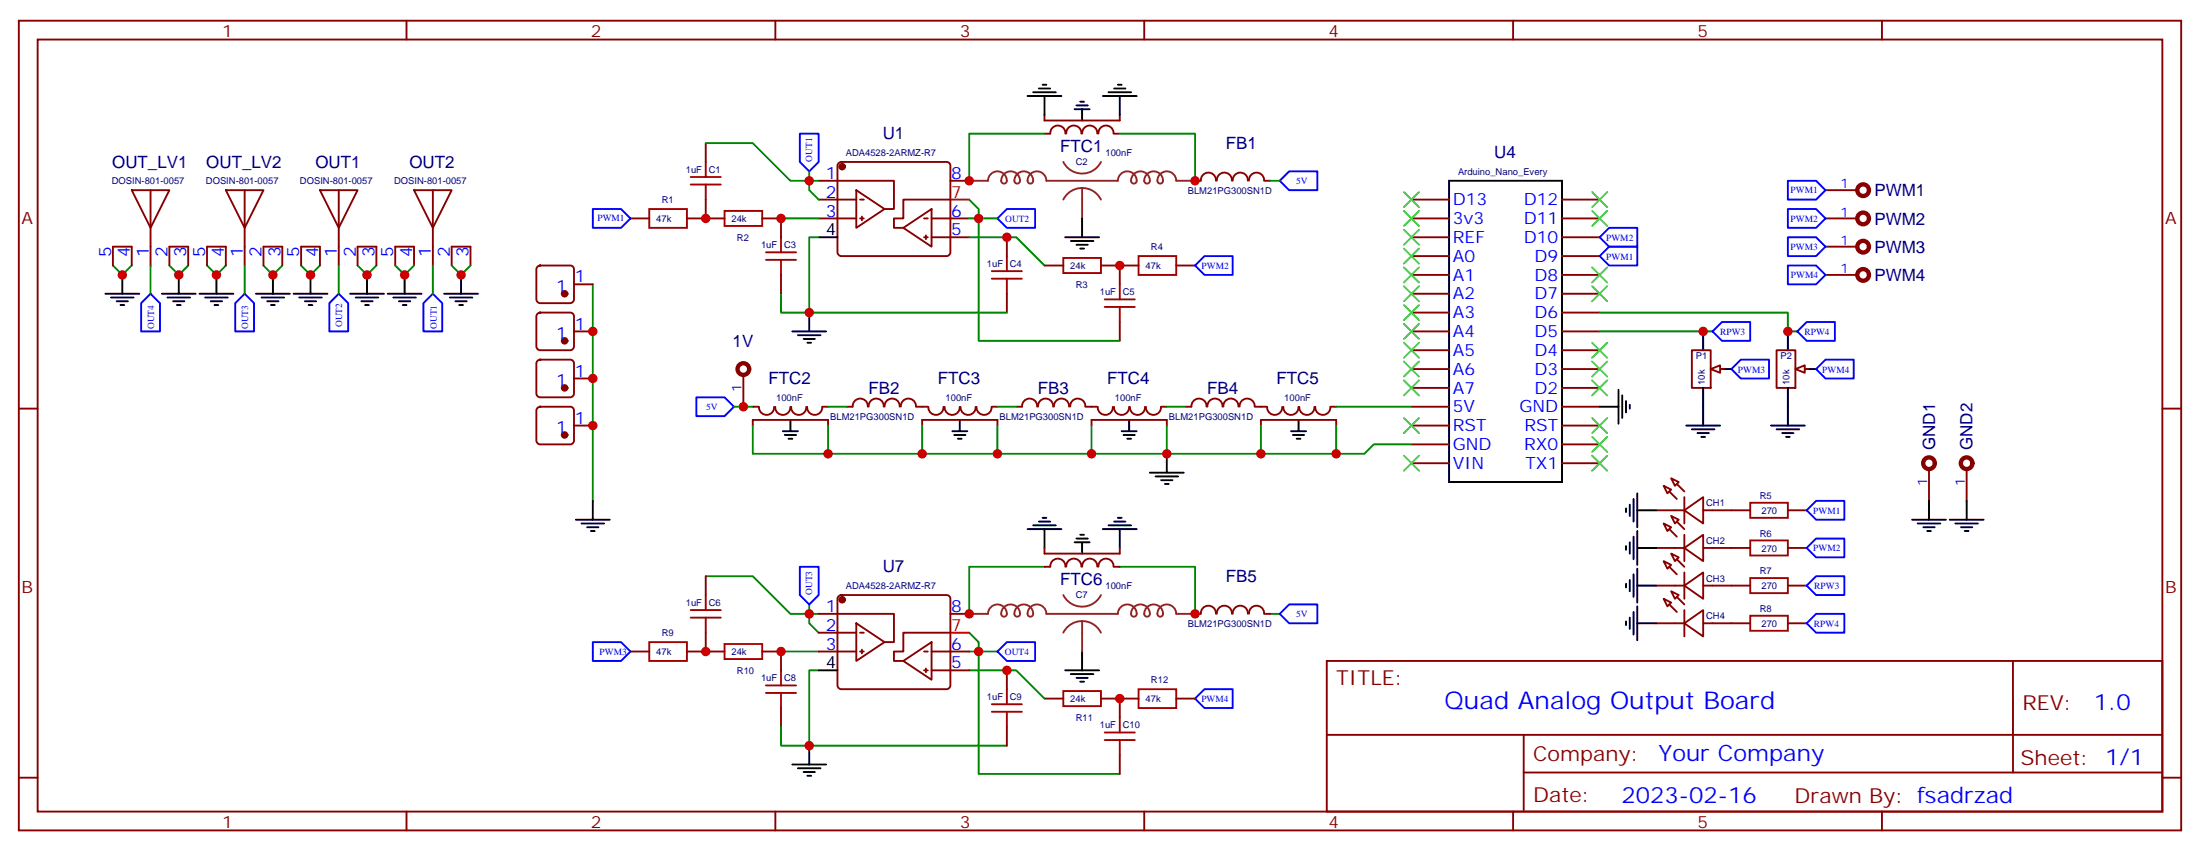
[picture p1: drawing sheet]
<svg xmlns="http://www.w3.org/2000/svg" width="412mm" height="159mm" viewBox="0 0 412 159" stroke-linecap="round" stroke-linejoin="round" font-family="sans-serif">
<g fill="none" stroke="#870000" stroke-width=".35">
<path d="M3.5 3.9h405.4v151.7h-405.4zM7.1 7.4h398.2v144.6h-398.2zM76.2 3.9v3.5M145.3 3.9v3.5M214.5 3.9v3.5M283.6 3.9v3.5M352.8 3.9v3.5M24.7 35.6h7l-3.5 7.1zM28.2 35.6v14.1M42.3 35.6h7.1l-3.5 7.1zM45.9 35.6v14.1M60 35.6h7l-3.5 7.1z"/>
<path d="M63.5 35.6v14.1M77.6 35.6h7.1l-3.6 7.1zM81.1 35.6v14.1M132.3 26.8v3.5M132.3 37.4v3.5M153.5 33.9h14.1v5.3h-1.8M153.5 37.4h7M157.2 30.5l.5-.2h19.7a.71 .71 0 0 1 .8 .7v16.3a.76 .76 0 0 1-.8 .7h-19.7a.76 .76 0 0 1-.7-.7v-16.3zM160.5 35.6l5.3 3.6-5.3 3.5zM161.2 37.4h.7M178.2 37.4h-8.9v3.5h-1.7v1.8h1.7M178.2 33.9h3.5"/>
<path d="M195.8 21.5v1.1h14.1v-1.1M199.7 25a1.41 1.41 0 0 0-1.4-1.5 1.41 1.41 0 0 0-1.4 1.5h-1.1M199.9 25a1.41 1.41 0 0 1 1.4-1.5 1.41 1.41 0 0 1 1.4 1.5M202.9 25a1.41 1.41 0 0 1 1.4-1.5 1.41 1.41 0 0 1 1.4 1.5M205.9 25a1.41 1.41 0 0 1 1.4-1.5 1.41 1.41 0 0 1 1.4 1.5M208.8 25h1.1M224 33.9h1.1M225.1 33.8a1.41 1.41 0 0 1 1.4-1.5 1.41 1.41 0 0 1 1.4 1.5M228.1 33.8a1.41 1.41 0 0 1 1.4-1.5 1.41 1.41 0 0 1 1.4 1.5M231.1 33.8a1.41 1.41 0 0 1 1.4-1.5 1.41 1.41 0 0 1 1.4 1.5M234.1 33.8a1.41 1.41 0 0 1 1.4-1.5 1.41 1.41 0 0 1 1.4 1.5M237.1 33.9h1"/>
<path d="M264.6 37.4h7M292.8 37.4h7.1M21.2 49.7v-3.5h3.5v3.5M31.7 49.7v-3.5h3.6v3.5M38.8 49.7v-3.5h3.5v3.5M49.4 49.7v-3.5h3.5v3.5M56.4 49.7v-3.5h3.6v3.5M67 49.7v-3.5h3.6v3.5M74.1 49.7v-3.5h3.5v3.5M84.7 49.7v-3.5h3.5v3.5M100.8 58.8l.4-.2h5.7a.71 .71 0 0 1 .7 .7v5.6a.76 .76 0 0 1-.7 .7h-5.7a.76 .76 0 0 1-.7-.7v-5.6zM118.2 40.9h3.5"/>
<path d="M128.8 40.9h7M142.9 40.9h3.5v3.5M146.4 51.5v3.5M153.5 40.9h7M161.2 40.9h.7M161.6 40.6v.7M169.3 42.7l5.3-3.5v7zM173.2 40.9h.7M173.2 44.4h.7M173.6 44.1v.7M174.6 40.9h7.1M174.6 44.4h7.1"/>
<path d="M188.7 44.4v3.6M188.7 55v3.6M195.8 49.7h3.5M206.4 49.7h7M209.9 49.7v3.6M220.5 49.7h3.5M264.6 40.9h7M264.6 44.4h7M264.6 48h7M264.6 51.5h7M264.6 55h7M264.6 58.6h7"/>
<path d="M292.8 40.9h7.1M292.8 44.4h7.1M292.8 48h7.1M292.8 51.5h7.1M292.8 55h7.1M292.8 58.6h7.1M3.5 76.6h3.6M100.8 67.6l.4-.2h5.7a.71 .71 0 0 1 .7 .7v5.6a.76 .76 0 0 1-.7 .7h-5.7a.76 .76 0 0 1-.7-.7v-5.6zM100.8 76.4l.4-.2h5.7a.71 .71 0 0 1 .7 .7v5.6a.76 .76 0 0 1-.7 .8h-5.7a.76 .76 0 0 1-.7-.8v-5.6zM107.6 62.1h3.5M107.6 79.7h3.5M107.6 70.9h3.5"/>
<path d="M141.1 76.2h1.1M141.1 79.7v-1h14.1v1M142.3 76.2a1.41 1.41 0 0 0 1.4 1.5 1.41 1.41 0 0 0 1.4-1.5M145.3 76.2a1.41 1.41 0 0 0 1.4 1.5 1.41 1.41 0 0 0 1.4-1.5M148.3 76.2a1.41 1.41 0 0 0 1.4 1.5 1.41 1.41 0 0 0 1.4-1.5M151.3 76.2a1.41 1.41 0 0 0 1.4 1.5 1.41 1.41 0 0 0 1.4-1.5M154.2 76.2h1M158.7 76.2h1.1M159.8 76.2a1.41 1.41 0 0 1 1.5-1.5 1.41 1.41 0 0 1 1.4 1.5M162.8 76.2a1.41 1.41 0 0 1 1.4-1.5 1.41 1.41 0 0 1 1.5 1.5M165.8 76.2a1.41 1.41 0 0 1 1.4-1.5 1.41 1.41 0 0 1 1.4 1.5M168.9 76.2a1.41 1.41 0 0 1 1.4-1.5 1.41 1.41 0 0 1 1.4 1.5"/>
<path d="M171.8 76.2h2.1M172.9 79.7v-1h14.1v1M174 76.2a1.41 1.41 0 0 0 1.4 1.5 1.41 1.41 0 0 0 1.4-1.5M177.1 76.2a1.41 1.41 0 0 0 1.4 1.5 1.41 1.41 0 0 0 1.4-1.5M180.1 76.2a1.41 1.41 0 0 0 1.4 1.5 1.41 1.41 0 0 0 1.4-1.5M183.1 76.2a1.41 1.41 0 0 0 1.4 1.5 1.41 1.41 0 0 0 1.4-1.5M185.9 76.2h1.1M190.5 76.2h1.1M191.6 76.2a1.41 1.41 0 0 1 1.4-1.5 1.41 1.41 0 0 1 1.4 1.5M194.6 76.2a1.41 1.41 0 0 1 1.4-1.5 1.41 1.41 0 0 1 1.4 1.5M197.6 76.2a1.41 1.41 0 0 1 1.4-1.5 1.41 1.41 0 0 1 1.4 1.5M200.6 76.2a1.41 1.41 0 0 1 1.4-1.5 1.41 1.41 0 0 1 1.4 1.5"/>
<path d="M203.6 76.2h2.1M204.6 79.7v-1h14.1v1M205.8 76.2a1.41 1.41 0 0 0 1.4 1.5 1.41 1.41 0 0 0 1.4-1.5M208.8 76.2a1.41 1.41 0 0 0 1.4 1.5 1.41 1.41 0 0 0 1.4-1.5M209.9 60.3v3.6M211.8 76.2a1.41 1.41 0 0 0 1.4 1.5 1.41 1.41 0 0 0 1.4-1.5M214.8 76.2a1.41 1.41 0 0 0 1.4 1.5 1.41 1.41 0 0 0 1.4-1.5M217.7 76.2h1M222.2 76.2h1.1M223.3 76.2a1.41 1.41 0 0 1 1.5-1.5 1.41 1.41 0 0 1 1.4 1.5M226.3 76.2a1.41 1.41 0 0 1 1.4-1.5 1.41 1.41 0 0 1 1.5 1.5M229.3 76.2a1.41 1.41 0 0 1 1.4-1.5 1.41 1.41 0 0 1 1.4 1.5"/>
<path d="M232.4 76.2a1.41 1.41 0 0 1 1.4-1.5 1.41 1.41 0 0 1 1.4 1.5M235.3 76.2h2.1M236.4 79.7v-1h14.1v1M237.5 76.2a1.41 1.41 0 0 0 1.4 1.5 1.41 1.41 0 0 0 1.4-1.5M240.6 76.2a1.41 1.41 0 0 0 1.4 1.5 1.41 1.41 0 0 0 1.4-1.5M243.6 76.2a1.41 1.41 0 0 0 1.4 1.5 1.41 1.41 0 0 0 1.4-1.5M246.6 76.2a1.41 1.41 0 0 0 1.4 1.5 1.41 1.41 0 0 0 1.4-1.5M249.4 76.2h1.1M264.6 62.1h7M264.6 65.6h7M264.6 69.1h7M264.6 72.7h7"/>
<path d="M264.6 76.2h7M264.6 79.7h7M292.8 62.1h7.1M292.8 65.6h7.1M292.8 69.1h7.1M292.8 72.7h7.1M292.8 76.2h7.1M292.8 79.7h7.1M317.1 65.6h3.6v7.1h-3.6zM321.4 69.1h1.7M405.3 76.6h3.6M264.6 83.3h7"/>
<path d="M264.6 86.8h7M292.8 83.3h7.1M292.8 86.8h7.1M248.7 123.8h156.6v28.2h-156.6zM248.7 137.7h156.5M285.6 137.7v14.1M377.3 123.8v20.9M3.5 145.7h3.6M76.2 152v3.6M145.3 152v3.6M214.5 152v3.6M283.6 152v3.6"/>
<path d="M285.6 144.7h119.6M352.8 152v3.6M405.3 145.7h3.6"/>
</g>
<g fill="none" stroke="#000" stroke-width=".35">
<path d="M192.6 18h6.4M193.7 17.3h4.2M194.7 16.6h2.1M195.4 15.9h.7M195.8 18v3.5M201.8 19.8h2.1M202.5 19h.7M206.7 18h6.4M207.8 17.3h4.2M208.8 16.6h2.2M209.5 15.9h.8M209.9 18v3.5"/>
<path d="M201.4 20.5h2.9M202.8 20.5v2.1M271.6 33.9h21.2v56.4h-21.2zM19.8 55h6.3M20.8 55.7h4.2M21.9 56.4h2.1M22.6 57.1h.7M22.9 51.5v3.5M30.3 55h6.4M31.4 55.7h4.2M32.5 56.4h2.1M33.2 57.1h.7"/>
<path d="M33.5 51.5v3.5M37.4 55h6.3M38.5 55.7h4.2M39.5 56.4h2.1M40.2 57.1h.7M40.6 51.5v3.5M48 55h6.3M49 55.7h4.3M50.1 56.4h2.1M50.8 57.1h.7M51.2 51.5v3.5M55 55h6.4"/>
<path d="M56.1 55.7h4.2M57.1 56.4h2.2M57.9 57.1h.7M58.2 51.5v3.5M65.6 55h6.4M66.7 55.7h4.2M67.7 56.4h2.1M68.4 57.1h.7M68.8 51.5v3.5M72.7 55h6.3M73.7 55.7h4.3M74.8 56.4h2.1"/>
<path d="M75.5 57.1h.7M75.8 51.5v3.5M83.3 55h6.3M84.3 55.7h4.2M85.4 56.4h2.1M86.1 57.1h.7M86.4 51.5v3.5M151.7 58.6v3.5M153.5 44.4h3.5M199.7 44.4h6.3M200.7 45.2h4.3M201.8 45.9h2.1"/>
<path d="M202.5 46.6h.7M202.8 40.9v3.5M148.2 78.7v2.1M148.5 62.1h6.4M149.6 62.8h4.2M150.6 63.5h2.2M151.3 64.2h.7M179.9 78.7v2.1M211.7 78.7v2.1M243.4 78.7v2.1M299.9 76.2h3.5M303.4 73v6.4"/>
<path d="M304.1 74.1v4.2M304.8 75.1v2.2M305.5 75.8v.8M319.3 62.1v3.5M319.3 72.7v3.5M321 69.1h3.6M107.9 97.4h6.4M109 98.1h4.2M110.1 98.8h2.1M110.8 99.5h.7M111.1 93.8v3.6M146.8 80.8h2.8"/>
<path d="M147.1 81.5h2.1M147.8 82.2h.7M178.5 80.8h2.8M178.9 81.5h2.1M179.6 82.2h.7M210.3 80.8h2.8M210.6 81.5h2.1M211.3 82.2h.7M215.5 88.5h6.4M216.6 89.3h4.2M217.7 90h2.1M218.4 90.7h.7"/>
<path d="M218.7 85v3.5M242 80.8h2.8M242.4 81.5h2.1M243.1 82.2h.7"/>
</g>
<g fill="none" stroke="#008700" stroke-width=".35">
<path d="M132.3 26.8h8.8l7.1 7.1h3.5v-1.8M153.5 33.9h-1.8v1.7l1.8 1.8M181.7 37.4l1.7 1.8v1.7h-1.7M195.8 25h-14.1v8.9M209.9 25h14.1v8.9M238.1 33.9h1.8M21.2 49.7l1.7 1.8 1.8-1.8M31.7 49.7l1.8 1.8 1.8-1.8M38.8 49.7l1.8 1.8 1.7-1.8M49.4 49.7l1.8 1.8 1.7-1.8M56.4 49.7l1.8 1.8 1.8-1.8M63.5 49.7v5.3"/>
<path d="M67 49.7l1.8 1.8 1.8-1.8M74.1 49.7l1.7 1.8 1.8-1.8M81.1 49.7v5.3M84.7 49.7l1.7 1.8 1.8-1.8M111.1 53.3v40.5M146.4 40.9h7.1M151.7 58.6h37M153.5 44.4h-1.8v14.2h-5.3v-3.6M181.7 44.4h8.8l5.3 5.3M187 40.9h-3.6v23h26.5M137.6 76.2h3.5M141.1 79.7v5.3h63.5"/>
<path d="M155.2 76.2h3.5M155.2 79.7v5.3M172.9 79.7v5.3M187 76.2h3.5M187 79.7v5.3M204.6 79.7v5.3h14.1v-5.3M218.7 76.2h3.5M236.4 79.7v5.3h14.1v-5.3M218.7 85h17.7M264.6 83.3h-7.1l-1.7 1.7h-5.3"/>
</g>
<path d="M111.1 39.2h5.3l1.8 1.7-1.8 1.8h-5.3zM149.9 25h3.6v5.3l-1.8 1.8-1.8-1.8zM239.9 33.9l1.8-1.8h5.2v3.5h-5.2zM63.5 55l1.8 1.8v5.3h-3.6v-5.3zM81.1 55l1.8 1.8v5.3h-3.5v-5.3zM187 40.9l1.7-1.7h5.3v3.5h-5.3zM224 49.7l1.8-1.7h5.3v3.5h-5.3zM130.5 74.4h5.3l1.8 1.8-1.8 1.8h-5.3z" fill="none" stroke="#00f" stroke-width=".35"/>
<g fill="#870000" stroke="#870000" stroke-width=".35">
<circle cx="157.9" cy="31.2" r=".53"/>
<circle cx="105.8" cy="63.9" r=".53"/>
<circle cx="105.8" cy="72.7" r=".53"/>
<circle cx="105.8" cy="81.5" r=".53"/>
</g>
<path d="M178.2 37.4h3.5" fill="none" stroke="#f00" stroke-width=".35"/>
<path d="M181.7 33.9h3.5a1.74 1.74 0 0 1 1.9-1.8 1.74 1.74 0 0 1 1.6 2 .53 .53 0 0 1-.6 .3 .53 .53 0 0 1-.4-.5 1.74 1.74 0 0 1 1.9-1.8 1.74 1.74 0 0 1 1.5 2 .53 .53 0 0 1-.6 .3 .53 .53 0 0 1-.4-.5 1.74 1.74 0 0 1 1.9-1.8 1.74 1.74 0 0 1 1.6 2 .53 .53 0 0 1-.6 .3 .53 .53 0 0 1-.4-.5 1.76 1.76 0 0 1 1.8-1.8 1.76 1.76 0 0 1 1.7 1.8h13.4a1.74 1.74 0 0 1 1.9-1.8 1.74 1.74 0 0 1 1.6 2 .53 .53 0 0 1-.6 .3 .53 .53 0 0 1-.4-.5 1.74 1.74 0 0 1 1.9-1.8 1.74 1.74 0 0 1 1.6 2 .53 .53 0 0 1-.6 .3 .53 .53 0 0 1-.4-.5 1.74 1.74 0 0 1 1.9-1.8 1.74 1.74 0 0 1 1.5 2 .53 .53 0 0 1-.6 .3 .53 .53 0 0 1-.3-.5 1.76 1.76 0 0 1 1.7-1.8 1.76 1.76 0 0 1 1.8 1.8h3.5M199.3 30.3a3.9 3.9 0 0 0 3.5 2.2 3.9 3.9 0 0 0 3.6-2.2M199.3 37.4a3.9 3.9 0 0 1 3.5-2.2 3.9 3.9 0 0 1 3.6 2.2M202.8 35.3v5.6" fill="none" stroke="#8c2424" stroke-width=".35"/>
<g fill="none" stroke="#a10000" stroke-width=".35">
<path d="M121.7 39.2h7.1v3.5h-7.1zM129.5 34.6h5.6M129.5 33.2h5.6M132.3 30.3v2.9M132.3 34.6v2.8M135.8 39.5h7.1v2.8h-7.1zM143.6 48.7h5.6M143.6 47.3h5.6M146.4 44.4v2.9M146.4 48.7v2.8M185.9 52.2h5.7M185.9 50.8h5.7"/>
<path d="M188.7 48v2.8M188.7 52.2v2.8M199.3 48.3h7.1v2.9h-7.1zM207.1 57.5h5.6M207.1 56.1h5.6M209.9 53.3v2.8M209.9 57.5v2.8M213.4 48h7.1v3.5h-7.1z"/>
</g>
<path d="M320.7 69.1l1.7-.7v1.4z" fill="#f0f0f0" stroke="#870000" stroke-width=".35"/>
<path d="M26.5 56.8l1.7-1.8 1.8 1.8v5.3h-3.5zM45.9 55l1.7 1.8v5.3h-3.5v-5.3z" fill="none" stroke="#00f" stroke-width=".35"/>
<path d="M28.2 49.7v5.3M45.9 49.7v5.3" fill="none" stroke="#008700" stroke-width=".35"/>
<path d="M335.1 62.1v3.5M335.1 72.7v3.5M336.9 69.1h3.5" fill="none" stroke="#000" stroke-width=".35"/>
<path d="M333 65.6h3.5v7.1h-3.5zM337.3 69.1h1.7" fill="none" stroke="#870000" stroke-width=".35"/>
<path d="M336.5 69.1l1.8-.7v1.4z" fill="#f0f0f0" stroke="#870000" stroke-width=".35"/>
<g fill="none" stroke="#008700" stroke-width=".35">
<path d="M299.9 58.6h35.2v3.5h1.8M250.5 76.2h14.1M299.9 62.1h21.1M132.3 107.9h8.8l7.1 7.1h3.5v-1.8M153.5 115h-1.8v1.8l1.8 1.7M181.7 118.5l1.7 1.8v1.8h-1.7M195.8 106.2h-14.1v8.8M209.9 106.2h14.1v8.8M238.1 115h1.8M146.4 122.1h7.1M151.7 139.7h37M153.5 125.6h-1.8v14.1h-5.3v-3.5"/>
<path d="M181.7 125.6h8.8l5.3 5.3M187 122.1h-3.6v22.9h26.5"/>
</g>
<g fill="none" stroke="#000" stroke-width=".35">
<path d="M316.1 79.7h6.3M319.3 76.2v3.5M332 79.7h6.3M335.1 76.2v3.5M192.6 99.1h6.4M193.7 98.4h4.2M194.7 97.7h2.1M195.4 97h.7M195.8 99.1v3.6M206.7 99.1h6.4M207.8 98.4h4.2M208.8 97.7h2.2"/>
<path d="M209.5 97h.8M209.9 99.1v3.6M317.1 80.4h4.3M318.2 81.1h2.1M318.9 81.8h.7M333 80.4h4.3M334.1 81.1h2.1M334.8 81.8h.7M201.4 101.6h2.9M201.8 100.9h2.1M202.5 100.2h.7M202.8 101.6v2.1"/>
<path d="M151.7 139.7v3.5M153.5 125.6h3.5M199.7 125.6h6.3M200.7 126.3h4.3M201.8 127h2.1M202.5 127.7h.7M202.8 122.1v3.5M148.5 143.2h6.4M149.6 143.9h4.2M150.6 144.6h2.2M151.3 145.3h.7"/>
</g>
<path d="M299.9 48l1.7-1.8h5.3v3.5h-5.3zM299.9 44.4l1.7-1.7h5.3v3.5h-5.3zM326.3 67.4h5.3v3.5h-5.3l-1.7-1.8zM342.2 67.4h5.3v3.5h-5.3l-1.8-1.8zM149.9 106.2h3.6v5.3l-1.8 1.7-1.8-1.7zM239.9 115l1.8-1.8h5.2v3.6h-5.2zM111.1 120.3h5.3l1.8 1.8-1.8 1.7h-5.3zM187 122.1l1.7-1.8h5.3v3.5h-5.3zM224 130.9l1.8-1.8h5.3v3.5h-5.3z" fill="none" stroke="#00f" stroke-width=".35"/>
<g fill="none" stroke="#3c3" stroke-width=".35">
<path d="M263.2 36l2.8 2.8M263.2 39.5l2.8 2.8M266 36l-2.8 2.8M266 39.5l-2.8 2.8M298.4 39.5l2.9 2.8M298.4 36l2.9 2.8M301.3 39.5l-2.9 2.8M301.3 36l-2.9 2.8M263.2 43l2.8 2.9M263.2 46.6l2.8 2.8M263.2 50.1l2.8 2.8M263.2 53.6l2.8 2.8"/>
<path d="M263.2 57.1l2.8 2.9M266 43l-2.8 2.9M266 46.6l-2.8 2.8M266 50.1l-2.8 2.8M266 53.6l-2.8 2.8M266 57.1l-2.8 2.9M298.4 53.6l2.9 2.8M298.4 50.1l2.9 2.8M301.3 50.1l-2.9 2.8M301.3 53.6l-2.9 2.8M263.2 78.3l2.8 2.8M263.2 60.7l2.8 2.8"/>
<path d="M263.2 64.2l2.8 2.8M263.2 67.7l2.8 2.9M263.2 71.3l2.8 2.8M266 78.3l-2.8 2.8M266 60.7l-2.8 2.8M266 64.2l-2.8 2.8M266 67.7l-2.8 2.9M266 71.3l-2.8 2.8M298.4 78.3l2.9 2.8M298.4 71.3l2.9 2.8M298.4 67.7l2.9 2.9M298.4 64.2l2.9 2.8"/>
<path d="M301.3 78.3l-2.9 2.8M301.3 71.3l-2.9 2.8M301.3 67.7l-2.9 2.9M301.3 64.2l-2.9 2.8M263.2 85.4l2.8 2.8M266 85.4l-2.8 2.8M298.4 85.4l2.9 2.8M298.4 81.8l2.9 2.9M301.3 85.4l-2.9 2.8M301.3 81.8l-2.9 2.9"/>
</g>
<g fill="none" stroke="#a10000" stroke-width=".35">
<path d="M129.5 115.7h5.6M129.5 114.3h5.6M132.3 111.5v2.8M132.3 115.7v2.8M121.7 120.3h7.1v3.5h-7.1zM135.8 120.6h7.1v2.9h-7.1zM143.6 129.8h5.6M143.6 128.4h5.6M146.4 125.6v2.8M146.4 129.8v2.8M185.9 133.3h5.7M185.9 131.9h5.7"/>
<path d="M188.7 129.1v2.8M188.7 133.3v2.9M199.3 129.5h7.1v2.8h-7.1zM207.1 138.6h5.6M207.1 137.2h5.6M209.9 134.4v2.8M209.9 138.6v2.9M213.4 129.1h7.1v3.5h-7.1z"/>
</g>
<g fill="none" stroke="#870000" stroke-width=".35">
<path d="M100.8 49.9l.4-.2h5.7a.71 .71 0 0 1 .7 .7v5.7a.76 .76 0 0 1-.7 .7h-5.7a.76 .76 0 0 1-.7-.7v-5.7zM107.6 53.3h3.5M139.3 70.6v5.6M132.3 107.9v3.6M132.3 118.5v3.6M153.5 115h14.1v5.3h-1.8M153.5 118.5h7M157.2 111.7l.5-.2h19.7a.71 .71 0 0 1 .8 .7v16.2a.76 .76 0 0 1-.8 .7h-19.7a.76 .76 0 0 1-.7-.7v-16.2zM160.5 116.8l5.3 3.5-5.3 3.5zM161.2 118.5h.7M178.2 118.5h-8.9v3.6h-1.7v1.7h1.7M178.2 115h3.5"/>
<path d="M195.8 102.7v1h14.1v-1M195.8 106.2h1M196.9 106.2a1.41 1.41 0 0 1 1.4-1.5 1.41 1.41 0 0 1 1.4 1.5M199.9 106.2a1.41 1.41 0 0 1 1.4-1.5 1.41 1.41 0 0 1 1.4 1.5M202.9 106.2a1.41 1.41 0 0 1 1.4-1.5 1.41 1.41 0 0 1 1.4 1.5M205.9 106.2a1.41 1.41 0 0 1 1.4-1.5 1.41 1.41 0 0 1 1.4 1.5M208.8 106.2h1.1M224 115h1.1M225.1 115a1.41 1.41 0 0 1 1.4-1.5 1.41 1.41 0 0 1 1.4 1.5M228.1 115a1.41 1.41 0 0 1 1.4-1.5 1.41 1.41 0 0 1 1.4 1.5M231.1 115a1.41 1.41 0 0 1 1.4-1.5 1.41 1.41 0 0 1 1.4 1.5M234.1 115a1.41 1.41 0 0 1 1.4-1.5 1.41 1.41 0 0 1 1.4 1.5"/>
<path d="M237.1 115h1M118.2 122.1h3.5M128.8 122.1h7M142.9 122.1h3.5v3.5M146.4 132.6v3.6M153.5 122.1h7M161.2 122.1h.7M161.6 121.7v.7M169.3 123.8l5.3-3.5v7.1zM173.2 122.1h.7M173.2 125.6h.7M173.6 125.2v.7"/>
<path d="M174.6 122.1h7.1M174.6 125.6h7.1M188.7 125.6v3.5M188.7 136.2v3.5M195.8 130.9h3.5M206.4 130.9h7M209.9 130.9v3.5M220.5 130.9h3.5M209.9 141.5v3.5"/>
</g>
<path d="M181.7 115h3.5a1.74 1.74 0 0 1 1.9-1.8 1.74 1.74 0 0 1 1.6 2.1 .53 .53 0 0 1-.6 .2 .53 .53 0 0 1-.4-.5 1.74 1.74 0 0 1 1.9-1.8 1.74 1.74 0 0 1 1.5 2.1 .53 .53 0 0 1-.6 .2 .53 .53 0 0 1-.4-.5 1.74 1.74 0 0 1 1.9-1.8 1.74 1.74 0 0 1 1.6 2.1 .53 .53 0 0 1-.6 .2 .53 .53 0 0 1-.4-.5 1.76 1.76 0 0 1 1.8-1.8 1.76 1.76 0 0 1 1.7 1.8h13.4a1.74 1.74 0 0 1 1.9-1.8 1.74 1.74 0 0 1 1.6 2.1 .53 .53 0 0 1-.6 .2 .53 .53 0 0 1-.4-.5 1.74 1.74 0 0 1 1.9-1.8 1.74 1.74 0 0 1 1.6 2.1 .53 .53 0 0 1-.6 .2 .53 .53 0 0 1-.4-.5 1.74 1.74 0 0 1 1.9-1.8 1.74 1.74 0 0 1 1.5 2.1 .53 .53 0 0 1-.6 .2 .53 .53 0 0 1-.3-.5 1.76 1.76 0 0 1 1.7-1.8 1.76 1.76 0 0 1 1.8 1.8h3.5M199.3 111.5a3.9 3.9 0 0 0 3.5 2.2 3.9 3.9 0 0 0 3.6-2.2M199.3 118.5a3.9 3.9 0 0 1 3.5-2.1 3.9 3.9 0 0 1 3.6 2.1M202.8 116.4v5.7" fill="none" stroke="#8c2424" stroke-width=".35"/>
<g fill="#870000" stroke="#870000" stroke-width=".35">
<circle cx="157.9" cy="112.4" r=".53"/>
<circle cx="105.8" cy="55" r=".53"/>
<circle cx="139.3" cy="69.1" r="1.32"/>
</g>
<path d="M178.2 118.5h3.5" fill="none" stroke="#f00" stroke-width=".35"/>
<circle cx="139.3" cy="69.1" r=".86" fill="#fff" stroke="#870000" stroke-width=".35"/>
<path d="M342.2 35.6h5.6" fill="none" stroke="#870000" stroke-width=".35"/>
<circle cx="349.2" cy="35.6" r="1.32" fill="#870000" stroke="#870000" stroke-width=".35"/>
<circle cx="349.2" cy="35.6" r=".86" fill="#fff" stroke="#870000" stroke-width=".35"/>
<path d="M342.2 40.9h5.6" fill="none" stroke="#870000" stroke-width=".35"/>
<circle cx="349.2" cy="40.9" r="1.32" fill="#870000" stroke="#870000" stroke-width=".35"/>
<circle cx="349.2" cy="40.9" r=".86" fill="#fff" stroke="#870000" stroke-width=".35"/>
<path d="M342.2 46.2h5.6" fill="none" stroke="#870000" stroke-width=".35"/>
<circle cx="349.2" cy="46.2" r="1.32" fill="#870000" stroke="#870000" stroke-width=".35"/>
<circle cx="349.2" cy="46.2" r=".86" fill="#fff" stroke="#870000" stroke-width=".35"/>
<path d="M342.2 51.5h5.6" fill="none" stroke="#870000" stroke-width=".35"/>
<circle cx="349.2" cy="51.5" r="1.32" fill="#870000" stroke="#870000" stroke-width=".35"/>
<circle cx="349.2" cy="51.5" r=".86" fill="#fff" stroke="#870000" stroke-width=".35"/>
<path d="M335.1 39.2h5.3l1.8 1.7-1.8 1.8h-5.3zM335.1 33.9h5.3l1.8 1.7-1.8 1.8h-5.3zM335.1 44.4h5.3l1.8 1.8-1.8 1.8h-5.3zM335.1 49.7h5.3l1.8 1.8-1.8 1.8h-5.3z" fill="none" stroke="#00f" stroke-width=".35"/>
<path d="M361.6 88.2v5.6" fill="none" stroke="#870000" stroke-width=".35"/>
<circle cx="361.6" cy="86.8" r="1.32" fill="#870000" stroke="#870000" stroke-width=".35"/>
<circle cx="361.6" cy="86.8" r=".86" fill="#fff" stroke="#870000" stroke-width=".35"/>
<path d="M368.7 88.2v5.6" fill="none" stroke="#870000" stroke-width=".35"/>
<circle cx="368.7" cy="86.8" r="1.32" fill="#870000" stroke="#870000" stroke-width=".35"/>
<circle cx="368.7" cy="86.8" r=".86" fill="#fff" stroke="#870000" stroke-width=".35"/>
<g fill="none" stroke="#000" stroke-width=".35">
<path d="M304.8 95.2v.8M305.5 94.5v2.2M306.2 93.5v4.2M306.9 95.6h3.5M306.9 92.4v6.4M306.9 99.5v6.3M358.4 97.4h6.4M359.5 98.1h4.2M360.5 98.8h2.2M361.2 99.5h.7M361.6 93.8v3.6M365.5 97.4h6.3"/>
<path d="M366.5 98.1h4.3M367.6 98.8h2.1M368.3 99.5h.7M368.7 93.8v3.6M304.8 102.3v.7M304.8 109.4v.7M304.8 116.4v.7M305.5 101.6v2.1M305.5 108.7v2.1M305.5 115.7v2.1M306.2 100.5v4.3M306.2 107.6v4.2"/>
<path d="M306.2 114.7v4.2M306.9 106.5v6.4M306.9 113.6v6.3M306.9 102.7h3.5M306.9 109.7h3.5M306.9 116.8h3.5"/>
</g>
<g fill="none" stroke="#870000" stroke-width=".35">
<path d="M310.4 95.6h5.3M311.9 91l1.4 .7-.7 .7zM311.9 98.1l1.4 .7-.7 .7zM313.3 89.6l1.4 .7-.7 .7zM313.3 96.7l1.4 .7-.7 .7zM315.7 95.6l3.6-2.5v5zM315.7 93.1v5M319.3 95.6h8.8M335.1 95.6h3.6M310.4 102.7h5.3M310.4 109.7h5.3M310.4 116.8h5.3"/>
<path d="M311.9 105.1l1.4 .7-.7 .7zM311.9 112.2l1.4 .7-.7 .7zM313.3 103.7l1.4 .7-.7 .7zM313.3 110.8l1.4 .7-.7 .7zM315.7 102.7l3.6-2.5v4.9zM315.7 109.7l3.6-2.5v5zM315.7 116.8l3.6-2.5v4.9zM315.7 100.2v4.9M315.7 107.2v5M315.7 114.3v4.9M319.3 102.7h8.8M319.3 109.7h8.8"/>
<path d="M319.3 116.8h8.8M335.1 102.7h3.6M335.1 109.7h3.6M335.1 116.8h3.6"/>
</g>
<g fill="#870000" stroke="#870000" stroke-width=".35">
<path d="M312.9 92.1l1.4 1.4z"/>
<path d="M314.3 90.7l1.4 1.4z"/>
<path d="M312.9 99.1l1.4 1.4z"/>
<path d="M314.3 97.7l1.4 1.4z"/>
<path d="M312.9 106.2l1.4 1.4z"/>
<path d="M314.3 104.8l1.4 1.4z"/>
<path d="M312.9 113.2l1.4 1.5z"/>
<path d="M314.3 111.8l1.4 1.4z"/>
</g>
<path d="M328.1 94.2h7v2.8h-7zM328.1 101.2h7v2.9h-7zM328.1 108.3h7v2.8h-7zM328.1 115.4h7v2.8h-7z" fill="none" stroke="#a10000" stroke-width=".35"/>
<path d="M322.8 60.3h5.3v3.6h-5.3l-1.8-1.8zM338.7 60.3h5.3v3.6h-5.3l-1.8-1.8zM338.7 95.6l1.7-1.8h5.3v3.6h-5.3zM338.7 102.7l1.7-1.8h5.3v3.5h-5.3zM338.7 109.7l1.7-1.8h5.3v3.6h-5.3zM338.7 116.8l1.7-1.8h5.3v3.5h-5.3z" fill="none" stroke="#00f" stroke-width=".35"/>
<g fill="#c00">
<circle cx="218.7" cy="85" r=".88"/>
<circle cx="236.4" cy="85" r=".88"/>
<circle cx="250.5" cy="85" r=".88"/>
<circle cx="204.6" cy="85" r=".88"/>
<circle cx="187" cy="85" r=".88"/>
<circle cx="172.9" cy="85" r=".88"/>
<circle cx="155.2" cy="85" r=".88"/>
<circle cx="181.7" cy="33.9" r=".88"/>
<circle cx="224" cy="33.9" r=".88"/>
<circle cx="75.8" cy="51.5" r=".88"/>
<circle cx="86.4" cy="51.5" r=".88"/>
<circle cx="68.8" cy="51.5" r=".88"/>
<circle cx="58.2" cy="51.5" r=".88"/>
<circle cx="51.2" cy="51.5" r=".88"/>
<circle cx="40.6" cy="51.5" r=".88"/>
<circle cx="33.5" cy="51.5" r=".88"/>
<circle cx="22.9" cy="51.5" r=".88"/>
<circle cx="151.7" cy="58.6" r=".88"/>
<circle cx="146.4" cy="40.9" r=".88"/>
<circle cx="188.7" cy="44.4" r=".88"/>
<circle cx="151.7" cy="33.9" r=".88"/>
<circle cx="183.4" cy="40.9" r=".88"/>
<circle cx="132.3" cy="40.9" r=".88"/>
<circle cx="209.9" cy="49.7" r=".88"/>
<circle cx="111.1" cy="70.9" r=".88"/>
<circle cx="209.9" cy="130.9" r=".88"/>
<circle cx="132.3" cy="122.1" r=".88"/>
<circle cx="183.4" cy="122.1" r=".88"/>
<circle cx="151.7" cy="115" r=".88"/>
<circle cx="188.7" cy="125.6" r=".88"/>
<circle cx="146.4" cy="122.1" r=".88"/>
<circle cx="151.7" cy="139.7" r=".88"/>
<circle cx="224" cy="115" r=".88"/>
<circle cx="181.7" cy="115" r=".88"/>
<circle cx="111.1" cy="62.1" r=".88"/>
<circle cx="139.3" cy="76.2" r=".88"/>
<circle cx="335.1" cy="62.1" r=".88"/>
<circle cx="319.3" cy="62.1" r=".88"/>
<circle cx="111.1" cy="79.7" r=".88"/>
</g>
<text font-size="4.6" fill="#00f" x="270.8" y="132.9">Quad Analog Output Board</text>
<g font-size="4.2" fill="#00f">
<text x="392.5" y="133.1">1.0</text>
<text x="310.9" y="142.6">Your Company</text>
<text x="304" y="150.5">2023-02-16</text>
</g>
<g font-size="3.9" fill="#800">
<text x="250.5" y="128.4">TITLE:</text>
<text x="379.1" y="133.1">REV:</text>
<text x="287.4" y="142.6">Company:</text>
<text x="378.7" y="143.2">Sheet: 1/1</text>
<text x="287.4" y="150.3">Date:</text>
<text x="336.4" y="150.4">Drawn By: fsadrzad</text>
</g>
<g font-size="3.2" fill="#800">
<text x="41.6" y="6.9">1</text>
<text x="110.8" y="6.9">2</text>
<text x="179.9" y="6.9">3</text>
<text x="249.1" y="6.9">4</text>
<text x="318.2" y="6.9">5</text>
<text x="4.1" y="42">A</text>
<text x="405.9" y="42">A</text>
<text x="4.1" y="111.1">B</text>
<text x="405.9" y="111.1">B</text>
<text x="41.6" y="155">1</text>
<text x="110.8" y="155">2</text>
<text x="179.9" y="155">3</text>
<text x="249.1" y="155">4</text>
<text x="318.2" y="155">5</text>
</g>
<g font-size="3.2" fill="#000080">
<text x="165.5" y="26">U1</text>
<text x="198.7" y="28.4">FTC1</text>
<text x="229.8" y="28">FB1</text>
<text x="280.1" y="29.7">U4</text>
<text x="21" y="31.5">OUT_LV1</text>
<text x="38.7" y="31.5">OUT_LV2</text>
<text x="59.1" y="31.5">OUT1</text>
<text x="76.8" y="31.5">OUT2</text>
<text x="351.4" y="36.8">PWM1</text>
<text x="351.4" y="42.1">PWM2</text>
<text x="351.4" y="47.4">PWM3</text>
<text x="351.4" y="52.7">PWM4</text>
<text x="137.3" y="65">1V</text>
<text x="144" y="72">FTC2</text>
<text x="162.8" y="73.8">FB2</text>
<text x="175.8" y="72">FTC3</text>
<text x="194.5" y="73.8">FB3</text>
<text x="207.5" y="72">FTC4</text>
<text x="226.3" y="73.8">FB4</text>
<text x="239.3" y="72">FTC5</text>
<text x="362.7" y="84.3" transform="rotate(-90 362.7 84.3)">GND1</text>
<text x="369.8" y="84.3" transform="rotate(-90 369.8 84.3)">GND2</text>
<text x="165.5" y="107.1">U7</text>
<text x="198.7" y="109.5">FTC6</text>
<text x="229.8" y="109.1">FB5</text>
</g>
<g font-size="3.2" fill="#00f">
<text x="154.8" y="33.5">1</text>
<text x="178.3" y="33.5">8</text>
<text x="154.8" y="37">2</text>
<text x="154.8" y="40.6">3</text>
<text x="178.3" y="40.6">6</text>
<text x="272.3" y="38.5">D13</text>
<text x="272.3" y="42">3v3</text>
<text x="285.6" y="42">D11</text>
<text x="285.6" y="38.5">D12</text>
<text x="178.3" y="44.1">5</text>
<text x="272.3" y="45.5">REF</text>
<text x="285.6" y="45.5">D10</text>
<text x="20.8" y="48.2" transform="rotate(-90 20.8 48.2)">5</text>
<text x="24.3" y="48.2" transform="rotate(-90 24.3 48.2)">4</text>
<text x="27.9" y="48.2" transform="rotate(-90 27.9 48.2)">1</text>
<text x="31.4" y="48.2" transform="rotate(-90 31.4 48.2)">2</text>
<text x="34.9" y="48.2" transform="rotate(-90 34.9 48.2)">3</text>
<text x="38.5" y="48.2" transform="rotate(-90 38.5 48.2)">5</text>
<text x="42" y="48.2" transform="rotate(-90 42 48.2)">4</text>
<text x="45.5" y="48.2" transform="rotate(-90 45.5 48.2)">1</text>
<text x="49" y="48.2" transform="rotate(-90 49 48.2)">2</text>
<text x="52.6" y="48.2" transform="rotate(-90 52.6 48.2)">3</text>
<text x="56.1" y="48.2" transform="rotate(-90 56.1 48.2)">5</text>
<text x="59.6" y="48.2" transform="rotate(-90 59.6 48.2)">4</text>
<text x="63.1" y="48.2" transform="rotate(-90 63.1 48.2)">1</text>
<text x="66.7" y="48.2" transform="rotate(-90 66.7 48.2)">2</text>
<text x="70.2" y="48.2" transform="rotate(-90 70.2 48.2)">3</text>
<text x="73.7" y="48.2" transform="rotate(-90 73.7 48.2)">5</text>
<text x="77.3" y="48.2" transform="rotate(-90 77.3 48.2)">4</text>
<text x="80.8" y="48.2" transform="rotate(-90 80.8 48.2)">1</text>
<text x="84.3" y="48.2" transform="rotate(-90 84.3 48.2)">2</text>
<text x="87.8" y="48.2" transform="rotate(-90 87.8 48.2)">3</text>
<text x="107.8" y="52.9">1</text>
<text x="272.3" y="49">A0</text>
<text x="272.3" y="52.6">A1</text>
<text x="287.6" y="52.6">D8</text>
<text x="287.6" y="49">D9</text>
<text x="104.3" y="54.7">1</text>
<text x="272.3" y="56.1">A2</text>
<text x="272.3" y="59.6">A3</text>
<text x="287.6" y="59.6">D6</text>
<text x="287.6" y="56.1">D7</text>
<text x="104.3" y="63.5">1</text>
<text x="107.8" y="61.7">1</text>
<text x="272.3" y="63.1">A4</text>
<text x="287.6" y="63.1">D5</text>
<text x="107.8" y="70.6">1</text>
<text x="272.3" y="66.7">A5</text>
<text x="272.3" y="70.2">A6</text>
<text x="287.6" y="70.2">D3</text>
<text x="287.6" y="66.7">D4</text>
<text x="104.3" y="72.3">1</text>
<text x="272.3" y="73.7">A7</text>
<text x="272.3" y="77.3">5V</text>
<text x="284.8" y="77.3">GND</text>
<text x="287.6" y="73.7">D2</text>
<text x="104.3" y="81.1">1</text>
<text x="107.8" y="79.4">1</text>
<text x="272.3" y="80.8">RST</text>
<text x="285.8" y="80.8">RST</text>
<text x="272.3" y="84.3">GND</text>
<text x="272.3" y="87.8">VIN</text>
<text x="285.7" y="84.3">RX0</text>
<text x="286" y="87.8">TX1</text>
<text x="154.8" y="114.7">1</text>
<text x="154.8" y="118.2">2</text>
<text x="178.3" y="114.7">8</text>
<text x="154.8" y="121.7">3</text>
<text x="178.3" y="125.2">5</text>
<text x="178.3" y="121.7">6</text>
</g>
<g font-size="3.2" fill="#f00">
<text x="178.3" y="37">7</text>
<text x="178.3" y="118.2">7</text>
</g>
<g font-size="3.2">
<text x="154.8" y="44.1">4</text>
<text x="154.8" y="125.2">4</text>
</g>
<g font-size="2.5" fill="#00f">
<text x="345" y="35.3">1</text>
<text x="345" y="40.6">1</text>
<text x="345" y="45.9">1</text>
<text x="345" y="51.2">1</text>
<text x="139" y="73.4" transform="rotate(-90 139 73.4)">1</text>
<text x="361.2" y="91" transform="rotate(-90 361.2 91)">1</text>
<text x="368.3" y="91" transform="rotate(-90 368.3 91)">1</text>
</g>
<g font-size="1.8" fill="#000080">
<text x="158.5" y="29.2">ADA4528-2ARMZ-R7</text>
<text x="207.2" y="29.3">100nF</text>
<text x="21" y="34.5">DOSIN-801-0057</text>
<text x="38.6" y="34.5">DOSIN-801-0057</text>
<text x="56.2" y="34.5">DOSIN-801-0057</text>
<text x="73.9" y="34.5">DOSIN-801-0057</text>
<text x="128.6" y="32.4">1uF</text>
<text x="132.9" y="32.4">C1</text>
<text x="201.6" y="31">C2</text>
<text x="273.3" y="32.8">Arduino_Nano_Every</text>
<text x="123" y="41.6">47k</text>
<text x="124" y="38">R1</text>
<text x="137.1" y="41.6">24k</text>
<text x="222.7" y="36.3">BLM21PG300SN1D</text>
<text x="138.1" y="45.1">R2</text>
<text x="142.7" y="46.5">1uF</text>
<text x="147" y="46.5">C3</text>
<text x="215.8" y="46.9">R4</text>
<text x="185" y="50">1uF</text>
<text x="189.3" y="50">C4</text>
<text x="200.6" y="50.4">24k</text>
<text x="201.6" y="53.9">R3</text>
<text x="214.7" y="50.4">47k</text>
<text x="206.2" y="55.3">1uF</text>
<text x="210.5" y="55.3">C5</text>
<text x="317.9" y="67.3">P1</text>
<text x="333.8" y="67.3">P2</text>
<text x="145.5" y="75.1">100nF</text>
<text x="177.2" y="75.1">100nF</text>
<text x="209" y="75.1">100nF</text>
<text x="240.7" y="75.1">100nF</text>
<text x="319.6" y="72.1" transform="rotate(-90 319.6 72.1)">10k</text>
<text x="335.4" y="72.1" transform="rotate(-90 335.4 72.1)">10k</text>
<text x="155.6" y="78.6">BLM21PG300SN1D</text>
<text x="187.4" y="78.6">BLM21PG300SN1D</text>
<text x="219.1" y="78.6">BLM21PG300SN1D</text>
<text x="319.8" y="94.8">CH1</text>
<text x="329.9" y="93.5">R5</text>
<text x="319.8" y="101.9">CH2</text>
<text x="329.9" y="100.6">R6</text>
<text x="330.2" y="96.3">270</text>
<text x="329.9" y="107.6">R7</text>
<text x="330.2" y="103.4">270</text>
<text x="128.6" y="113.5">1uF</text>
<text x="132.9" y="113.5">C6</text>
<text x="158.5" y="110.4">ADA4528-2ARMZ-R7</text>
<text x="201.6" y="112.1">C7</text>
<text x="207.2" y="110.4">100nF</text>
<text x="319.8" y="109">CH3</text>
<text x="330.2" y="110.4">270</text>
<text x="124" y="119.2">R9</text>
<text x="222.7" y="117.4">BLM21PG300SN1D</text>
<text x="319.8" y="116">CH4</text>
<text x="329.9" y="114.7">R8</text>
<text x="330.2" y="117.5">270</text>
<text x="123" y="122.7">47k</text>
<text x="137.1" y="122.7">24k</text>
<text x="138.1" y="126.2">R10</text>
<text x="142.7" y="127.7">1uF</text>
<text x="147" y="127.7">C8</text>
<text x="185" y="131.2">1uF</text>
<text x="189.3" y="131.2">C9</text>
<text x="200.6" y="131.5">24k</text>
<text x="214.7" y="131.5">47k</text>
<text x="215.8" y="128">R12</text>
<text x="201.6" y="135.1">R11</text>
<text x="206.2" y="136.5">1uF</text>
<text x="210.5" y="136.5">C10</text>
</g>
<g font-size="1.8" fill="#00f">
<text x="152.2" y="30.3" transform="rotate(-90 152.2 30.3)">OUT1</text>
<text x="243" y="34.5">5V</text>
<text x="112" y="41.4">PWM1</text>
<text x="188.4" y="41.6">OUT2</text>
<text x="335.7" y="36.1">PWM1</text>
<text x="335.7" y="41.6">PWM2</text>
<text x="301.1" y="45.1">PWM2</text>
<text x="335.7" y="46.9">PWM3</text>
<text x="225.2" y="50.4">PWM2</text>
<text x="301.1" y="48.8">PWM1</text>
<text x="335.7" y="52.2">PWM4</text>
<text x="28.9" y="61.7" transform="rotate(-90 28.9 61.7)">OUT4</text>
<text x="46.5" y="61.7" transform="rotate(-90 46.5 61.7)">OUT3</text>
<text x="64.2" y="61.3" transform="rotate(-90 64.2 61.3)">OUT2</text>
<text x="81.9" y="61.6" transform="rotate(-90 81.9 61.6)">OUT1</text>
<text x="322.5" y="62.7">RPW3</text>
<text x="338.3" y="62.7">RPW4</text>
<text x="325.8" y="69.8">PWM3</text>
<text x="341.6" y="69.8">PWM4</text>
<text x="132.3" y="76.8">5V</text>
<text x="339.9" y="96.4">PWM1</text>
<text x="339.9" y="103.3">PWM2</text>
<text x="152.2" y="111.5" transform="rotate(-90 152.2 111.5)">OUT3</text>
<text x="340.1" y="110.4">RPW3</text>
<text x="243" y="115.6">5V</text>
<text x="340" y="117.4">RPW4</text>
<text x="112.4" y="122.6">PWM3</text>
<text x="188.4" y="122.7">OUT4</text>
<text x="225.2" y="131.5">PWM4</text>
</g>
</svg>
